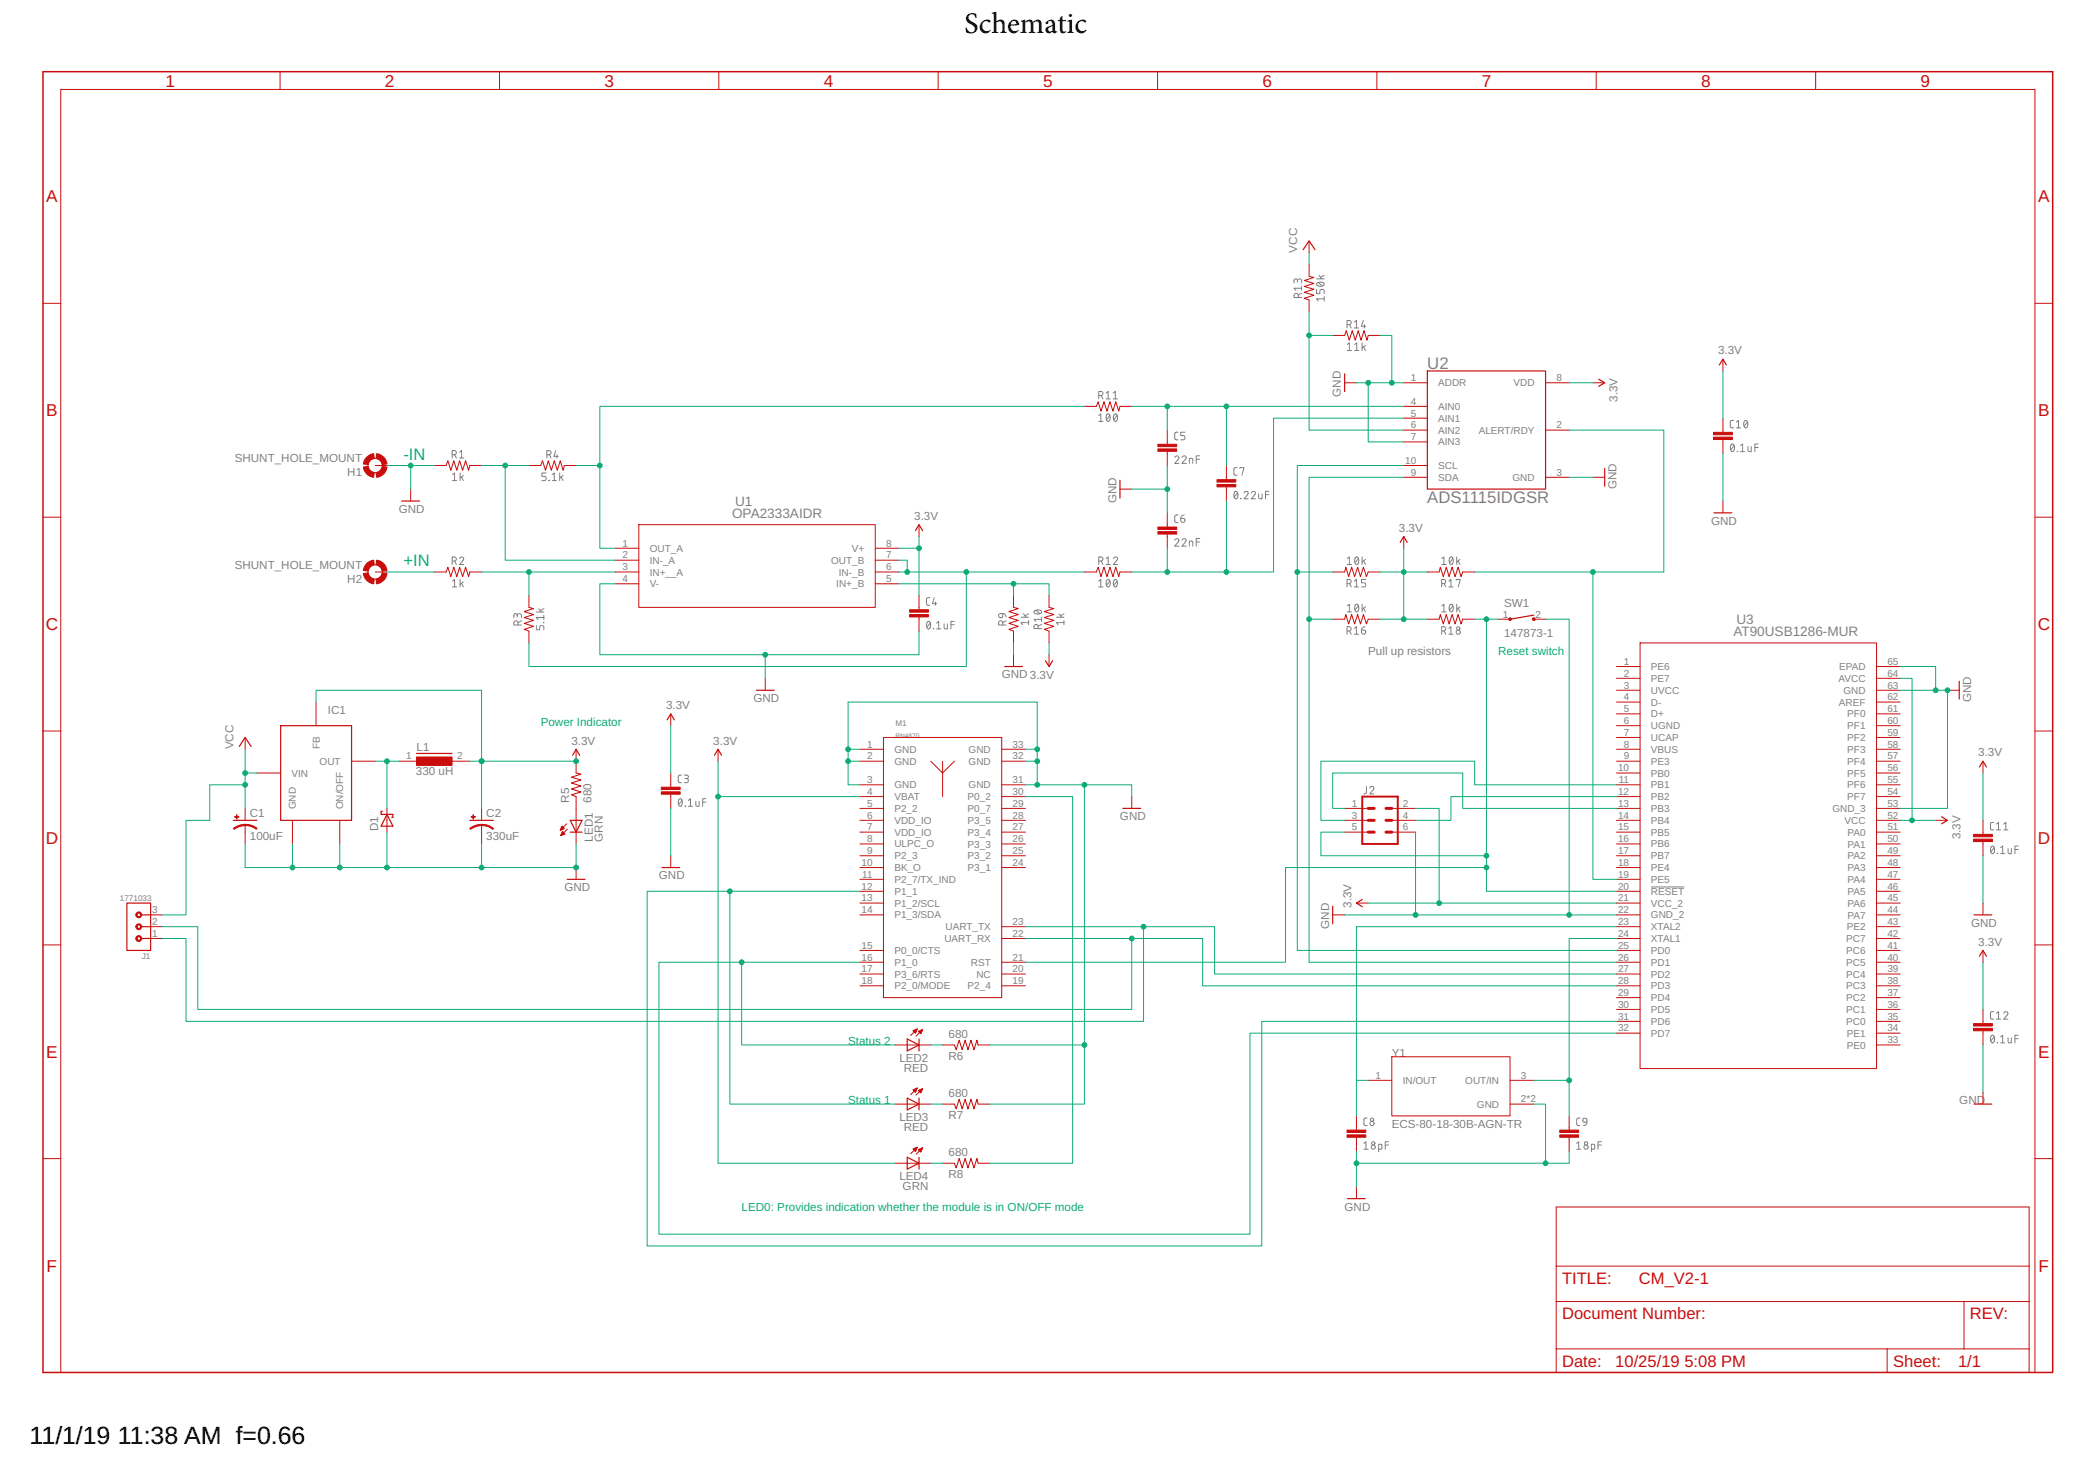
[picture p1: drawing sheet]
<svg xmlns="http://www.w3.org/2000/svg" width="297mm" height="210mm" viewBox="0 0 297 210" stroke-linecap="round" stroke-linejoin="round" font-family="sans-serif">
<g fill="none" stroke="#808080" stroke-width=".14">
<path d="M184 39.8a.3 .3 0 0 1 .3-.3 .3 .3 0 0 1 .3 .3v.3M184 40v-.2a.24 .24 0 0 0-.3-.3 .24 .24 0 0 0-.2 .3v.3M186.7 39.5h1M187 39l.4 .5M187.7 39l-.5 .3M155.8 56.1h.3a.3 .3 0 0 0 .3-.3 .3 .3 0 0 0-.3-.3h-.3v1M155.8 58.9l.3-.2v1M155.8 59.7h.6M156.1 56.1l.3 .4M156.8 55.7l.3-.2v1M156.8 56.5h.6M157 58.7h.1a.64 .64 0 0 1 0 1 .69 .69 0 0 1-.1-1z"/>
<path d="M157.4 58.9l-.5 .6M157.8 55.7l.3-.2v1M157.8 56.5h.7M158 58.7h.2a.64 .64 0 0 1 0 1 .69 .69 0 0 1-.2-1zM158.4 58.9l-.5 .6M184.6 40.9h-1.1l.2 .2M184.6 42.2h-1.1v-.5a.3 .3 0 0 1 .4-.1 .3 .3 0 0 1 .2 .3v.3M184.6 41.6l-.5 .2M184.6 40.5v.6M186.7 41v.6h.4v-.3a.32 .32 0 0 1 .3-.3 .32 .32 0 0 1 .3 .3v.3M186.7 40.1a.69 .69 0 0 1 1 .2 .64 .64 0 0 1-1 0zM186.9 40l.6 .5"/>
<path d="M187.7 42.4h-1l.2 .3M187.7 42v.7M191 46h.4a.29 .29 0 0 0 .2-.4 .29 .29 0 0 0-.3-.2h-.3v1.1M191 48.8l.3-.2v1.1M191 49.7h.6M191.3 46l.3 .5M192 45.7l.3-.3v1.1M192 46.5h.6M192.1 48.8l.3-.2v1.1M192.1 49.7h.6M193.1 48.6v1.1M193.3 45.4l-.3 .8h.6"/>
<path d="M193.3 49.2l.3 .5M193.5 46v.5M193.6 49l-.5 .3M245.8 59.6l-.4 .1-.1 .7 .1 .2h.4M246.2 59.8l.3-.2v1M247.4 59.6h.1a.62 .62 0 0 1 0 1 .68 .68 0 0 1-.1-1zM247.8 59.8l-.5 .6M64.1 79.5h.3a.3 .3 0 0 0 .3-.3 .3 .3 0 0 0-.3-.3h-.3v1.1M64.1 64.5l.4-.1a.29 .29 0 0 0 .2-.3 .29 .29 0 0 0-.3-.2h-.3v1M64.2 67.3l.3-.3v1.1M64.2 68.1h.5M64.5 79.5l.2 .5"/>
<path d="M64.5 64.5l.2 .4M65.2 79.2a.3 .3 0 0 1 .4-.2 .3 .3 0 0 1 .1 .4l-.5 .6h.5M65.2 64.1l.2-.2v1M65.2 64.9h.5M65.2 67v1.1M65.4 67.6l.3 .5M65.7 67.4l-.5 .4M77.4 67h-.6v.5h.5l.1 .3-.1 .3h-.5M77.5 64.5l.5-.1a.29 .29 0 0 0 .1-.3 .29 .29 0 0 0-.3-.2h-.3v1M77.8 68.1h.1zM77.9 64.5l.2 .4M78.3 67.3l.3-.3v1.1"/>
<path d="M78.3 68.1h.6M78.8 63.9l-.3 .8h.6M79 64.5v.4M79.4 67v1.1M79.6 67.6l.2 .5M79.8 67.4l-.4 .4M155.8 79.5h.3a.3 .3 0 0 0 .3-.3 .3 .3 0 0 0-.3-.3h-.3v1.1M156.1 79.5l.3 .5M156.8 79.2l.3-.3v1.1M157.8 79.2a.3 .3 0 0 1 .5-.3 .3 .3 0 0 1 0 .5l-.5 .6h.7M166.6 76.6a.29 .29 0 0 1 .4-.3 .29 .29 0 0 1 .1 .5l-.5 .6h.6M166.6 64.8a.3 .3 0 0 1 .4-.2 .3 .3 0 0 1 .1 .5l-.5 .6h.6"/>
<path d="M167 73l-.4 .1v.7l.1 .2 .3 .1M167 61.3l-.4 .1v.7l.1 .2h.3M167.4 73.5h.4a.3 .3 0 0 1 .2 .3 .3 .3 0 0 1-.3 .3 .3 .3 0 0 1-.3-.3zM167.6 76.6a.3 .3 0 0 1 .4-.3 .3 .3 0 0 1 .1 .5l-.5 .6h.6M167.6 64.8a.3 .3 0 0 1 .4-.2 .3 .3 0 0 1 .1 .5l-.5 .6h.6M167.9 73a.51 .51 0 0 0-.5 .5M168 61.3h-.6v.4l.5 .1 .1 .2-.1 .3h-.5M169.1 77.4v-.6l-.5-.1v.7M169.1 65.7v-.7h-.5v.7M169.6 76.8h.5M169.6 65.1h.5M170.1 76.3h-.5v1.1"/>
<path d="M170.1 64.6h-.5v1.1M175.1 69.7l.1-.1a.62 .62 0 0 1 0 1.1 .68 .68 0 0 1-.1-1zM175.4 66.3l-.4 .1-.1 .7 .1 .2 .4 .1M175.5 69.9l-.5 .6M175.8 66.4v-.1h.6l-.3 1.1M175.9 70.7h.1zM176.4 69.9a.29 .29 0 0 1 .4-.2 .29 .29 0 0 1 .1 .4l-.5 .6h.6M177.4 69.9a.28 .28 0 0 1 .4-.3 .28 .28 0 0 1 .1 .5l-.5 .6h.6M178.5 70v.5l.1 .2h.3v-.7M179.4 70.1h.5M179.9 69.6h-.5v1.1M191 79.2l.3-.3v1.1"/>
<path d="M192.2 79l.2-.1a.64 .64 0 0 1 0 1.1 .68 .68 0 0 1-.2-1zM192.6 79.2l-.5 .6M193.1 78.9v1.1M193.3 79.5l.3 .5M193.6 79.3l-.5 .4M204.4 79.2l.3-.3v1.1M205.5 79.1l.3-.2a.64 .64 0 0 1 0 1.1l-.2-.1-.1-.2zM206 79.2l-.5 .6M206.5 78.9v1.1M206.7 79.5l.3 .5M207 79.3l-.5 .4M245.5 63l.1-.1a.64 .64 0 0 1 0 1.1 .69 .69 0 0 1-.1-1z"/>
<path d="M245.9 63.2l-.5 .6M246.2 60.6h.6M246.3 63.9l.1 .1zM246.8 63.2l.3-.3v1.1M246.8 64h.6M247.8 63.3v.5l.2 .2h.3v-.7M248.8 63.4h.5M249.3 62.9h-.5v1.1M64.2 82.4l.3-.3v1.1M64.2 83.2h.5M65.2 82.1v1.1M65.4 82.7l.3 .5"/>
<path d="M65.7 82.5l-.5 .3M73.3 87.4v-.2a.24 .24 0 0 0-.2-.2 .24 .24 0 0 0-.2 .2v.3M73.3 87.2a.3 .3 0 0 1 .3-.2 .3 .3 0 0 1 .3 .2v.3M73.9 88.6h-1v-.3a.3 .3 0 0 1 .3-.3 .3 .3 0 0 1 .2 .3v.3M73.9 88l-.5 .2M76.1 88.7v.6h.4v-.4a.3 .3 0 0 1 .3-.2 .3 .3 0 0 1 .3 .2v.4M76.1 86.7h1M76.4 86.3l.4 .4M77 88.2l.1 .1zM77.1 87.2v.6M77.1 86.3l-.5 .3M77.1 87.5h-1l.2 .3"/>
<path d="M131.5 88.1h.2a.62 .62 0 0 1 0 1 .68 .68 0 0 1-.2-1zM131.8 84.7l-.4 .1v.8l.1 .2h.3M131.9 88.3l-.5 .6M132.4 89.1h.1M132.5 84.7l-.3 .9h.6M132.6 85.3v.5M132.8 88.3l.3-.2v1M132.8 89.1h.6M133.9 88.4v.6l.1 .1h.3v-.7M134.8 88.5h.5M135.3 88.1h-.5v1M141.6 87.1l.6-.1v.3a.3 .3 0 0 1-.4 .2 .3 .3 0 0 1-.2-.4z"/>
<path d="M142.2 87l.4 .1v.3M142.6 88.6h-1v-.3a.3 .3 0 0 1 .3-.3 .3 .3 0 0 1 .3 .3v.3M142.6 88l-.4 .2M144.8 87.5h1M145.1 87l.4 .5M145.8 87.9v.6M145.8 87l-.5 .3M145.8 88.2h-1l.2 .3M146.7 86.6a.68 .68 0 0 1 1 .1 .64 .64 0 0 1-1.1 0zM146.9 86.5l.5 .5M147.7 89.1h-1.1v-.4a.29 .29 0 0 1 .4-.2 .29 .29 0 0 1 .2 .3v.3M147.7 88.5l-.5 .2"/>
<path d="M147.7 87.5v.6M147.7 87.8h-1.1l.3 .3M149.8 87.5h1.1M150.2 87l.3 .5M150.9 87.9v.6M150.9 87l-.5 .3M150.9 88.2h-1.1l.2 .3M155.8 82.4l.3-.3v1.1M155.8 83.2h.6M156.8 80h.6M157 82.2l.1-.1a.62 .62 0 0 1 0 1.1 .68 .68 0 0 1-.1-1zM157.4 82.4l-.5 .6"/>
<path d="M158 82.2l.1-.1a.51 .51 0 0 1 .4 .4 .51 .51 0 0 1-.2 .5l-.1 .2a.51 .51 0 0 1-.4-.4 .51 .51 0 0 1 .1-.5zM158.4 82.4l-.5 .6M191 82.7h.4a.29 .29 0 0 0 .2-.4 .29 .29 0 0 0-.3-.2h-.3v1.1M191 89.4h.4a.3 .3 0 0 0 .2-.4 .3 .3 0 0 0-.3-.2h-.3v1.1M191 85.9l.3-.3v1.1M191 80h.6M191 86.7h.6M191.3 82.7l.3 .5M191.3 89.4l.3 .5M192 82.4l.3-.3v1.1M192 89.1l.3-.3v1.1M192 83.2h.6"/>
<path d="M192 89.9h.6M192.2 85.7l.2-.1a.64 .64 0 0 1 0 1.1 .69 .69 0 0 1-.2-1zM192.6 85.9l-.5 .6M193 89.3h.4a.3 .3 0 0 1 .2 .3 .3 .3 0 0 1-.3 .3 .3 .3 0 0 1-.3-.3zM193.1 85.6v1.1M193.3 86.2l.3 .5M193.5 88.8a.51 .51 0 0 0-.5 .5M193.6 86l-.5 .4M193.6 82.1h-.6v.5h.4a.3 .3 0 0 1 .2 .3 .3 .3 0 0 1-.2 .3h-.4M204.4 89.4h.3a.31 .31 0 0 0 .3-.3 .31 .31 0 0 0-.3-.3h-.3v1.1M204.4 82.7h.3a.3 .3 0 0 0 .3-.3 .3 .3 0 0 0-.3-.3h-.3v1.1M204.4 85.9l.3-.3v1.1"/>
<path d="M204.4 80h.6M204.4 86.7h.6M204.7 89.4l.3 .5M204.7 82.7l.3 .5M205.4 89.1l.3-.3v1.1M205.4 82.4l.3-.3v1.1M205.4 83.2h.6M205.4 89.9h.6M205.6 85.7l.2-.1a.64 .64 0 0 1 0 1.1 .67 .67 0 0 1-.2-1zM206 85.9l-.5 .6M206.5 82.2v-.1h.6l-.3 1.1M206.5 85.6v1.1"/>
<path d="M206.7 86.2l.3 .5M207 86l-.5 .4M96.3 113.3l.2-.1a.64 .64 0 0 1 0 1.1 .68 .68 0 0 1-.2-1zM96.6 109.9l-.4 .1v.7l.1 .2h.3M96.7 113.5l-.5 .5M97 109.9h.4a.24 .24 0 0 1 .2 .2 .24 .24 0 0 1-.2 .2h-.3M97.2 114.2v.1zM97.3 110.3a.3 .3 0 0 1 .3 .3 .3 .3 0 0 1-.3 .3h-.3M97.6 113.5l.3-.3v1.1M97.6 114.3h.6M98.7 113.6v.5l.1 .2h.3v-.7M99.6 113.7h.5"/>
<path d="M100.1 113.2h-.5v1.1M193.7 111.4v.9l-.1 .2h-.2M194.2 111.7a.29 .29 0 0 1 .4-.2 .29 .29 0 0 1 .1 .4l-.5 .6h.6M282.3 120l.2-.1a.64 .64 0 0 1 0 1.1 .68 .68 0 0 1-.2-1zM282.7 116.6h-.4l-.1 .2v.7l.5 .1M283.1 116.8l.3-.2v1M283.1 117.6h.6M284.1 116.8l.3-.2v1M284.1 117.6h.6M286.2 119.9h-.5v1.1M234.1 125.7h4.7M282.7 120.1l-.4 .7"/>
<path d="M283.2 120.9l.1 .1zM283.7 120.1l.3-.2v1.1M283.7 121h.5M284.7 120.3v.6l.2 .1h.3v-.7M285.7 120.4h.5M193.8 158.5h-.3l-.1 .2v.7l.4 .1M224 158.5h-.3l-.2 .2 .1 .7 .4 .1M224.5 158.5h.1a.27 .27 0 0 1 .4 .3v.2h-.5l-.1-.2zM225 159l-.2 .4-.3 .1M282.3 146.8l.2-.1a.64 .64 0 0 1 0 1.1 .69 .69 0 0 1-.2-1zM282.7 143.4h-.4l-.1 .2v.7l.5 .1M282.7 147l-.4 .6"/>
<path d="M283.1 143.6l.3-.2v1M283.1 144.4h.6M283.2 147.7l.1 .1zM283.7 147l.3-.3v1.1M283.7 147.8h.5M284.1 143.6a.29 .29 0 0 1 .4-.2 .29 .29 0 0 1 .1 .4l-.5 .6h.6M284.7 147.1v.5l.2 .2h.3v-.7M285.7 147.2h.5M286.2 146.7h-.5v1.1M193.4 162.1l.3-.3v1.1M193.4 162.9h.6M195.5 162.9l.4-.1v-.6h-.4v1"/>
<path d="M196.4 162.3h.5M196.9 161.8h-.5v1.1M223.5 162.1l.3-.3v1.1M223.5 162.9h.6M225.6 162.9l.5-.1-.1-.6h-.4v1M226.6 162.3h.5M227.1 161.8h-.5v1.1"/>
<circle cx="206.8" cy="89.6" r=".3"/>
<circle cx="206.8" cy="89.1" r=".24"/>
<circle cx="194.5" cy="159.2" r=".3"/>
<circle cx="194.5" cy="158.7" r=".24"/>
<circle cx="194.7" cy="162.1" r=".24"/>
<circle cx="194.7" cy="162.6" r=".3"/>
<circle cx="224.9" cy="162.1" r=".24"/>
<circle cx="224.9" cy="162.6" r=".29"/>
</g>
<g fill="none" stroke="#c90d0c" stroke-width=".17">
<path d="M184.8 35.4l.8-1.3 .9 1.3M190.6 53v2.5M202.4 52.6h16.7v16.7h-16.7zM226.7 53.7l.8 .6-.8 .5M243.8 51.7l.5-.8 .5 .8M57 71h2.5M129.8 75.2l.5-.8 .5 .8M158.8 68.1v2.5M198.5 76.9l.5-.9 .5 .9M227.5 66.4v2.5M243 72.7h2.5M107.3 97.8h2.5"/>
<path d="M142.5 94.5h2.5M148.2 93.6l.5 .9 .5-.9M217.5 87.2l-3.4 .6M277.8 96.6v2.5M33.1 116.3h3.3M33.9 105.8l.9-1.3 .8 1.3M39.8 102.8h10v13.5h-10zM54.2 115h-.2v.4h1.7v.4h-.2M54.9 115.4l.8 1.7h-1.7zM59.1 106.8h5M66.6 116.3h3.4M80.9 116.3h1.6l-.8 1.6z"/>
<path d="M80.9 117.9h1.6M81.2 107l.5-.8 .5 .8M94.6 102l.5-.8 .5 .8M101.3 107l.5-.8 .5 .8M159.2 114.6h2.5M275.3 115.8l.8 .5-.8 .5M280.6 108.7l.6-.8 .4 .8M18 128h3.4v6.7h-3.4zM20 129.7h1.4M20 133h1.4M20 131.3h1.4M80.4 124.6h2.6"/>
<path d="M93.9 123h2.5M189 128.4v2.5M193.1 127.5l-.8 .5 .8 .5M279.9 129.7h2.5M280.6 135.5l.6-.8 .4 .8M128.6 147.3l1.7 .8-1.7 .8zM128.6 155.6l1.7 .9-1.7 .8zM130.3 147.3v1.6M130.3 155.6v1.7M279.9 156.5h2.5M128.6 164l1.7 .9-1.7 .8zM130.3 164v1.7"/>
<path d="M191.1 169.9h2.5"/>
</g>
<g fill="none" stroke="#c90d0c" stroke-width=".14">
<path d="M39.7 10.2v2.5M70.8 10.2v2.5M101.9 10.2v2.5M133 10.2v2.5M164.1 10.2v2.5M195.2 10.2v2.5M226.3 10.2v2.5M257.4 10.2v2.5M185.6 37.5v1.7l.7 .1-1.4 .5 1.4 .4-1.4 .4 1.4 .4-1.4 .4 1.4 .4-1.4 .5 .7 .2v1.7M185.6 34.1v1.7M6.1 43h2.5M153.8 57.6h1.6l.3-.7 .4 1.4 .4-1.4 .5 1.4 .4-1.4 .4 1.4 .4-1.4 .4 1.4 .2-.7h1.7"/>
<path d="M189 47.5h1.6l.3-.6 .4 1.3 .4-1.3 .5 1.3 .4-1.3 .4 1.3 .4-1.3 .4 1.3 .2-.7h1.7M190.6 54.3h1.7M199 54.3h3.4M199 57.6h3.4M199 59.3h3.4M219.1 54.3h3.4M225.8 54.3h1.7M244.3 50.9v1.7M244.3 59.3v2M288.5 43h2.5M6.1 73.3h2.5M53.2 66h1.7"/>
<path d="M58.2 69.3v1.7M61.6 66h1.6l.3-.7 .4 1.4 .4-1.4 .5 1.4 .4-1.4 .4 1.4 .4-1.4 .4 1.4 .2-.7h1.7M75 66h1.7l.2-.7 .4 1.4 .4-1.4 .5 1.4 .4-1.4 .4 1.4 .4-1.4 .4 1.4 .2-.7h1.7M87.2 77.7h3.4M87.2 79.4h3.4M90.6 74.4h33.5v11.7h-33.5zM124.1 77.7h3.3M124.1 79.4h3.3M130.3 74.4v1.6M158.8 69.3h1.7M165.5 61v2M165.5 64v2"/>
<path d="M165.5 72.7v2M165.5 75.7v2M173.9 66v2M173.9 69v2M199 61h3.4M199 62.6h3.4M199 67.6h3.4M199 66h3.4M199 76v1.7M219.1 61h3.4M219.1 67.6h3.4M225.8 67.6h1.7"/>
<path d="M244.3 62.3v2M244.3 71v1.7M288.5 73.3h2.5M44.8 99.5v3.3M53.2 81.1h1.7M61.6 81.1h1.6l.3-.7 .4 1.3 .4-1.3 .5 1.3 .4-1.3 .4 1.3 .4-1.3 .4 1.3 .2-.6h1.7M75 84.4v1.7l.6 .2-1.3 .4 1.3 .4-1.3 .4 1.3 .4-1.3 .4 1.3 .5-1.3 .4 .7 .3v1.6M87.2 81.1h3.4M87.2 82.7h3.4M108.5 96.1v1.7M124.1 81.1h3.3M124.1 82.7h3.3"/>
<path d="M130.3 84.4v2M130.3 87.4v2.1M143.7 84.4v1.7l.7 .2-1.4 .4 1.4 .4-1.4 .4 1.4 .4-1.4 .4 1.4 .5-1.4 .4 .7 .3v1.6M143.7 92.8v1.7M148.7 84.4v1.7l.7 .2-1.3 .4 1.3 .4-1.3 .4 1.3 .4-1.3 .4 1.3 .5-1.3 .4 .6 .3v1.6M148.7 92.8v1.7M153.8 81.1h1.6l.3-.7 .4 1.3 .4-1.3 .5 1.3 .4-1.3 .4 1.3 .4-1.3 .4 1.3 .2-.6h1.7M189 81.1h1.6l.2-.7 .4 1.3 .4-1.3 .5 1.3 .4-1.3 .4 1.3 .4-1.3 .4 1.3 .3-.6h1.7M189 87.8h1.6l.2-.7 .4 1.3 .4-1.3 .5 1.3 .4-1.3 .4 1.3 .4-1.3 .4 1.3 .3-.6h1.7M202.4 87.8h1.6l.2-.7 .4 1.3 .5-1.3 .4 1.3 .4-1.3 .4 1.3 .4-1.3 .5 1.3 .2-.6h1.7M202.4 81.1h1.6l.2-.7 .4 1.3 .5-1.3 .4 1.3 .4-1.3 .4 1.3 .4-1.3 .5 1.3 .2-.6h1.7M212.4 87.8h1.7"/>
<path d="M217.5 87.8h1.6M229.2 94.5h3.3M229.2 96.1h3.3M229.2 97.8h3.3M229.2 99.5h3.3M232.5 91.1h33.6v60.3h-33.6zM266.1 94.5h3.3M266.1 96.1h3.3M266.1 97.8h3.3M266.1 99.5h3.3M276.1 97.8h1.7M6.1 103.6h2.5"/>
<path d="M34.8 104.5v1.7M34.8 114.6v1.7M34.8 116.9v2.7M36.4 109.6h3.4M41.5 116.3v3.3M48.2 116.3v3.3M49.8 107.9h3.4M54.9 114.6v3.3M56.6 107.9h3.3M63.2 107.9h3.4M68.3 114.6v1.7M68.3 116.9v2.7"/>
<path d="M79.5 117.6h.1M79.5 117.5h.3M79.5 117.5h.4M79.5 117.4h.5M79.5 118.4h.2M79.6 117.3h.3M79.6 118.3h.2M79.6 118.2h.4M79.6 117.2h.2M79.6 118.2h.5M79.7 118.1h.3M79.7 117.1h.1"/>
<path d="M79.7 117.1l.3 .3-.6 .3zM79.7 118h.2M79.8 117.9l.3 .3-.6 .2zM79.8 117.9h.1M80.3 116.8l-.9 .9M80.4 117.5l-.9 .9M81.7 106.2v3.4M81.7 112.9v6.7M95.1 101.2v1.6M95.1 109.6v2M95.1 112.6v2M101.8 106.2v1.7"/>
<path d="M121.9 107.9h3.4M121.9 106.2h3.4M121.9 111.2h3.4M121.9 112.9h3.4M121.9 114.6h3.4M121.9 116.3h3.4M121.9 117.9h3.4M121.9 119.6h3.4M125.3 104.5h16.7v36.9h-16.7zM132 107.9l1.6 1.7 1.7-1.7M133.6 107.9v5M142 107.9h3.4"/>
<path d="M142 106.2h3.4M142 111.2h3.4M142 112.9h3.4M142 114.6h3.4M142 116.3h3.4M142 117.9h3.4M142 119.6h3.4M160.5 112.9v1.7M190.6 114.6h3.4M190.6 116.3h3.4M190.6 117.9h3.4M197.3 114.6h3.4"/>
<path d="M197.3 116.3h3.4M197.3 117.9h3.4M229.2 109.6h3.3M229.2 107.9h3.3M229.2 106.2h3.3M229.2 111.2h3.3M229.2 112.9h3.3M229.2 114.6h3.3M229.2 116.3h3.3M229.2 117.9h3.3M229.2 119.6h3.3M229.2 104.5h3.3"/>
<path d="M229.2 101.2h3.3M229.2 102.8h3.3M266.1 109.6h3.3M266.1 107.9h3.3M266.1 106.2h3.3M266.1 111.2h3.3M266.1 112.9h3.3M266.1 114.6h3.3M266.1 116.3h3.3M266.1 117.9h3.3M266.1 119.6h3.3M266.1 104.5h3.3"/>
<path d="M266.1 101.2h3.3M266.1 102.8h3.3M274.4 116.3h1.7M281.2 107.9v1.7M281.2 116.3v2M281.2 119.3v2M288.5 103.6h2.5M6.1 133.9h2.5M21.4 129.7h1.6M21.4 131.3h1.6M21.4 133h1.6M81.7 123v1.6"/>
<path d="M95.1 121.3v1.7M121.9 134.7h3.4M121.9 129.7h3.4M121.9 128h3.4M121.9 124.6h3.4M121.9 121.3h3.4M121.9 123h3.4M121.9 136.4h3.4M121.9 138h3.4M121.9 139.7h3.4M121.9 126.3h3.4M142 121.3h3.4"/>
<path d="M142 123h3.4M142 131.3h3.4M142 133h3.4M142 136.4h3.4M142 138h3.4M142 139.7h3.4M189 129.7h1.6M192.3 128h1.7M229.2 134.7h3.3M229.2 129.7h3.3M229.2 128h3.3M229.2 124.6h3.3"/>
<path d="M229.2 121.3h3.3M229.2 123h3.3M229.2 131.3h3.3M229.2 133h3.3M229.2 136.4h3.3M229.2 138h3.3M229.2 139.7h3.3M229.2 126.3h3.3M266.1 134.7h3.3M266.1 129.7h3.3M266.1 128h3.3M266.1 124.6h3.3"/>
<path d="M266.1 121.3h3.3M266.1 123h3.3M266.1 131.3h3.3M266.1 133h3.3M266.1 136.4h3.3M266.1 138h3.3M266.1 139.7h3.3M266.1 126.3h3.3M281.2 128v1.7M281.2 134.7v1.7M288.5 133.9h2.5M126.9 148.1h5.1"/>
<path d="M126.9 156.5h5.1M129.5 146.1l.5-.3-.2 .6zM129.5 154.5l.5-.3-.2 .6zM129.5 146.1h.4M129.5 154.5h.4M129.5 146.2h.4M129.6 154.6h.3M129.6 154.4h.4M129.6 146h.4M129.6 146.2h.3M129.7 146.3h.1M129.7 154.7h.1"/>
<path d="M129.7 154.4h.3M129.8 146.4h.1M129.8 146h.2M129.8 154.8h.1M129.9 154.3h.1M129.9 145.9h.1M130 154.2h.1M130 145.8l-.9 1M130 154.2l-.9 1M130.2 146.2l.6-.3-.2 .6zM130.2 154.6l.6-.3-.2 .6zM130.2 146.2h.5"/>
<path d="M130.2 154.6h.5M130.3 146.2h.4M130.3 154.6h.4M130.3 146.3h.3M130.3 154.5h.4M130.4 154.7h.2M130.4 146.1h.3M130.4 146.4h.2M130.4 154.8h.2M130.5 146.5h.1M130.5 154.4h.2M130.5 154.8h.1"/>
<path d="M130.5 146h.2M130.7 154.4h.1M130.7 146h.1M130.8 145.9l-.9 1M130.8 154.3l-.9 .9M133.6 148.1h1.7M133.6 156.5h1.7M138.7 148.1h1.7M138.7 156.5h1.7M192.3 158.2v2M194 153.1h3.3M197.3 149.8h16.8v8.4h-16.8z"/>
<path d="M214.1 156.5h3.4M214.1 153.1h3.4M222.5 158.2v2M229.2 141.4h3.3M229.2 143.1h3.3M229.2 144.8h3.3M229.2 146.4h3.3M266.1 141.4h3.3M266.1 143.1h3.3M266.1 144.8h3.3M266.1 146.4h3.3M266.1 148.1h3.3"/>
<path d="M281.2 143.1v2M281.2 146.1v2M281.2 154.8v1.7M6.1 164.2h2.5M126.9 164.9h5.1M129.5 162.9l.5-.3-.2 .6zM129.5 162.9h.4M129.5 162.8h.4M129.6 163h.3M129.7 162.8h.3M129.7 163.1h.1M129.8 163.2h.1"/>
<path d="M129.8 162.7h.2M130 162.6h.1M130 162.6l-.9 .9M130.2 162.9l.6-.2-.2 .6zM130.2 163h.5M130.3 163h.4M130.3 162.9h.4M130.4 163.1h.2M130.5 163.2h.1M130.5 162.8h.2M130.6 162.8h.2M130.8 162.7h.1"/>
<path d="M130.8 162.7l-.9 .9M133.6 164.9h1.7M138.7 164.9h1.7M192.3 161.2v2M192.3 168.2v1.7M220.6 179.5h67.1M222.5 161.2v2M288.5 164.2h2.5M220.6 184.5h67.1M220.6 191.2v-20.1h67.1v20.1M267.6 191.2v3.3M267.6 191.2h10.9"/>
<path d="M278.5 191.2h9.2v3.3h-67.1v-3.3h47M278.5 184.5v6.7M288.5 194.5v-181.8h-279.9v181.8"/>
<circle cx="53.2" cy="66" r="1.02"/>
<circle cx="53.2" cy="81.1" r="1.02"/>
</g>
<g fill="#c90d0c" stroke="#c90d0c" stroke-width=".14">
<path d="M172.6 68.7h2.6v.3h-2.6z"/>
<path d="M172.6 68h2.6v.3h-2.6z"/>
<path d="M164.2 75.4h2.6v.3h-2.6z"/>
<path d="M164.2 74.7h2.6v.3h-2.6z"/>
<path d="M164.2 63.6h2.6v.4h-2.6z"/>
<path d="M164.2 63h2.6v.3h-2.6z"/>
<path d="M129 87.1h2.6v.3h-2.6z"/>
<path d="M129 86.4h2.6v.4h-2.6z"/>
<path d="M243 62h2.6v.3h-2.6z"/>
<path d="M243 61.3h2.6v.3h-2.6z"/>
<path d="M33.3 115.7h.6v.1h-.6z"/>
<path d="M33.5 115.5h.1v.6h-.1z"/>
<path d="M59.1 107.3h5v1.2h-5z"/>
<path d="M66.8 115.7h.6v.1h-.6z"/>
<path d="M67.1 115.5v.6z"/>
<path d="M221.1 160.8h2.7v.4h-2.7z"/>
<path d="M221.1 160.2h2.7v.3h-2.7z"/>
<path d="M191 160.8h2.7v.4h-2.7z"/>
<path d="M191 160.2h2.7v.3h-2.7z"/>
<path d="M279.8 118.9h2.7v.4h-2.7z"/>
<path d="M279.8 118.3h2.7v.3h-2.7z"/>
<path d="M279.8 145.8h2.7v.3h-2.7z"/>
<path d="M279.8 145.1h2.7v.3h-2.7z"/>
<path d="M93.8 112.2h2.6v.4h-2.6z"/>
<path d="M93.8 111.6h2.6v.3h-2.6z"/>
</g>
<path d="M6.1 10.2h284.9v184.3h-284.9z" fill="none" stroke="#c90d0c" stroke-width=".21"/>
<g fill="#c90d0c" stroke="#c90d0c" stroke-width=".14">
<path d="M34.8 116.8a2.47 2.47 0 0 1 1.6 .6l-.1 .1a2.45 2.45 0 0 0-1.5-.5z" fill-rule="evenodd"/>
<path d="M33.1 117.4a2.75 2.75 0 0 1 1.7-.6v.2a2.82 2.82 0 0 0-1.6 .5z" fill-rule="evenodd"/>
<path d="M68.3 116.8a2.47 2.47 0 0 1 1.7 .6l-.1 .1a2.45 2.45 0 0 0-1.6-.5z" fill-rule="evenodd"/>
<path d="M66.6 117.4l.2-.1a2.77 2.77 0 0 1 1.5-.5v.2a2.97 2.97 0 0 0-1.6 .5z" fill-rule="evenodd"/>
<path d="M51.5 66.2l.7-.1a1.01 1.01 0 0 0 .9 .9l-.1 .6a1.62 1.62 0 0 1-1.5-1.4z" fill-rule="evenodd"/>
<path d="M53.3 67a1.07 1.07 0 0 0 .9-.9l.7 .1a1.62 1.62 0 0 1-1.5 1.4z" fill-rule="evenodd"/>
<path d="M53.4 64.3a1.68 1.68 0 0 1 1.5 1.5h-.7a1.03 1.03 0 0 0-.9-.8z" fill-rule="evenodd"/>
<path d="M51.9 64.9a1.58 1.58 0 0 1 1.1-.6l.1 .7a.97 .97 0 0 0-.9 .8h-.7z" fill-rule="evenodd"/>
<path d="M51.5 81.3l.7-.1a.97 .97 0 0 0 .9 .9l-.1 .6a1.68 1.68 0 0 1-1.5-1.4z" fill-rule="evenodd"/>
<path d="M53.3 82.1a1.01 1.01 0 0 0 .9-.9l.7 .1a1.62 1.62 0 0 1-1.5 1.4z" fill-rule="evenodd"/>
<path d="M53.4 79.4a1.62 1.62 0 0 1 1.5 1.5h-.7a1.07 1.07 0 0 0-.9-.8z" fill-rule="evenodd"/>
<path d="M52.1 79.7l.9-.3 .1 .7a1.03 1.03 0 0 0-.9 .8h-.7a1.67 1.67 0 0 1 .6-1.2z" fill-rule="evenodd"/>
<path d="M19.4 132.7a.42 .42 0 0 1 .7 .1 .42 .42 0 0 1-.3 .6 .42 .42 0 0 1-.5-.4h.1a.25 .25 0 0 1 .4-.2 .25 .25 0 0 1 .1 .4 .25 .25 0 0 1-.4-.1l-.1-.1h-.1z" fill-rule="evenodd"/>
<path d="M19.4 131a.42 .42 0 0 1 .7 .2 .42 .42 0 0 1-.3 .5 .42 .42 0 0 1-.5-.4h.1a.25 .25 0 0 1 .4-.2 .25 .25 0 0 1 .1 .4 .25 .25 0 0 1-.4 0l-.1-.2h-.1z" fill-rule="evenodd"/>
<path d="M19.4 129.3a.42 .42 0 0 1 .7 .2 .42 .42 0 0 1-.3 .6 .42 .42 0 0 1-.5-.4h.1a.25 .25 0 0 1 .4-.3 .25 .25 0 0 1 .1 .4 .25 .25 0 0 1-.4 0l-.1-.1h-.1z" fill-rule="evenodd"/>
<circle cx="214.1" cy="87.8" r=".19"/>
<circle cx="217.5" cy="87.8" r=".19"/>
</g>
<path d="M81.7 109.6l.7 .1-1.4 .5 1.4 .4-1.4 .4 1.4 .4-1.4 .4 1.4 .4-1.4 .4 .7 .3M135.3 148.1l.3 .7 .4-1.4 .4 1.4 .4-1.4 .4 1.4 .5-1.4 .4 1.4 .4-1.4 .2 .7M135.3 156.5l.3 .7 .4-1.4 .4 1.4 .4-1.4 .4 1.4 .5-1.4 .4 1.4 .4-1.4 .2 .7M135.3 164.9l.3 .6 .4-1.3 .4 1.3 .4-1.3 .4 1.3 .5-1.3 .4 1.3 .4-1.3 .2 .7" fill="none" stroke="#c90d0c" stroke-width=".15"/>
<path d="M194 117.9h.8M194 116.3h.8M194 114.6h.8M196.5 117.9h.8M196.5 116.3h.8M196.5 114.6h.8" fill="none" stroke="#c90d0c" stroke-width=".42"/>
<path d="M193.1 112.9h5.1v6.7h-5.1z" fill="none" stroke="#c90d0c" stroke-width=".28"/>
<g fill="none" stroke="#0dab76" stroke-width=".14">
<path d="M185.6 35.8v1.7M153.8 57.6h-68.8v8.4M160.5 57.6h38.5M165.5 57.6v3.4M173.9 57.6v8.4M185.6 47.5h3.4M185.6 44.2v16.8h13.4M192.3 54.3h6.7M194 54.3v8.3h5M195.7 47.5h1.6v6.8M199 59.3h-18.4v21.8h-6.7M222.5 54.3h3.3"/>
<path d="M244.3 52.6v6.7M54.9 66h3.3v3.3M58.2 66h3.4M68.3 66h6.7M71.6 66v13.4h15.6M81.7 66h3.3v11.7h2.2M127.4 79.4h1.2v1.7M127.4 77.7h2.9M130.3 76v8.4M160.5 69.3h5M165.5 66v6.7M165.5 77.7v3.4"/>
<path d="M173.9 71v10.1M199 77.7v10.1h-3.3M199 67.6h-13.4v68.8h43.6M199 66h-15.1v68.7h45.3M222.5 61h13.4v20.1h-26.8M222.5 67.6h3.3M244.3 64.3v6.7M44.8 99.5v-1.7h23.5v16.8M54.9 81.1h6.7M68.3 81.1h18.9M75 81.1v3.3M87.2 82.7h-2.2v10.1h45.3v-3.3"/>
<path d="M108.5 92.8v3.3M127.4 82.7h16.3M127.4 81.1h9.6M143.7 84.4v-1.7h5v1.7M143.7 91.1v1.7M148.7 91.1v1.7M153.8 81.1h-16.8v13.4h-62v-3.4M160.5 81.1h13.4M183.9 81.1h5.1M185.6 87.8h3.4M195.7 81.1h6.7M199 87.8h3.4"/>
<path d="M209.1 87.8h1.7v33.5M210.8 87.8h1.6M219.1 87.8h3.4v41.9M225.8 81.1v43.5h3.4M269.4 94.5h5v3.3M269.4 96.1h1.7v20.2M269.4 97.8h6.7v16.8h-6.7M34.8 119.6v3.4h33.5M34.8 109.6v5M34.8 106.2v3.4M34.8 109.6h1.6M34.8 111.2h-5.1v5.1h-3.3v13.4h-3.4"/>
<path d="M41.5 119.6v3.4M48.2 119.6v3.4M53.2 107.9h3.4M54.9 107.9v6.7M54.9 117.9v5.1M66.6 107.9h15.1M68.3 119.6v3.4h13.4v-3.4M95.1 102.8v6.8M95.1 114.6v6.7M101.8 112.9v52h25.1M101.8 107.9v5h20.1M120.2 106.2h1.7"/>
<path d="M121.9 107.9h-1.7v3.3h1.7M145.4 107.9h1.7M145.4 111.2h8.4M145.4 106.2h1.7v-6.7h-26.9v8.4M145.4 112.9h6.7v52h-11.7M147.1 106.2v5M153.8 111.2h6.7v1.7M153.8 111.2v36.9M190.6 114.6h-1.6v-5h18.4v5h21.8M190.6 117.9h-3.3v3.4h23.5v1.7M200.7 114.6h3.3v13.4M200.7 117.9v11.8"/>
<path d="M229.2 111.2h-20.1v-3.3h-21.8v8.4h3.3M229.2 112.9h-23.5v3.4h-5M269.4 116.3h5M281.2 109.6v6.7M23 131.3h5v11.8h132.5v-10.1M103.5 126.3h-11.7v50.3h87.1v-31.8h50.3M105.2 136.4h-11.8v38.5h83.8v-28.5h52M121.9 126.3h-18.4v30.2h23.4M121.9 136.4h-16.7v11.7h21.7M145.4 131.3h26.8v6.7h57M145.4 133h25.1v6.7h58.7M162.1 131.3v13.5h-135.7v-11.8h-3.4"/>
<path d="M190.6 129.7h31.9M194 128h35.2M222.5 129.7h6.7M229.2 133h-6.7v20.1M229.2 126.3h-18.4v-3.3h-28.5v13.4h-36.9M229.2 131.3h-36.9v21.8M281.2 121.3v6.7M281.2 136.4v6.7M132 148.1h1.6M132 156.5h1.6M140.4 148.1h13.4M153.8 148.1v8.4h-13.4"/>
<path d="M194 153.1h-1.7v5.1M217.5 156.5h1.6v8.4M217.5 153.1h5v5.1M281.2 148.1v6.7M132 164.9h1.6M192.3 163.2v1.7M222.5 163.2v1.7h-30.2v3.3"/>
</g>
<g fill="#0dab76" stroke="#0dab76" stroke-width=".14">
<circle cx="41.5" cy="123" r=".34"/>
<circle cx="48.2" cy="123" r=".34"/>
<circle cx="54.9" cy="123" r=".34"/>
<circle cx="68.3" cy="123" r=".34"/>
<circle cx="81.7" cy="123" r=".34"/>
<circle cx="58.2" cy="66" r=".34"/>
<circle cx="194" cy="54.3" r=".34"/>
<circle cx="197.3" cy="54.3" r=".34"/>
<circle cx="165.5" cy="69.3" r=".34"/>
<circle cx="108.5" cy="92.8" r=".34"/>
<circle cx="120.2" cy="107.9" r=".34"/>
<circle cx="120.2" cy="106.2" r=".34"/>
<circle cx="147.1" cy="106.2" r=".34"/>
<circle cx="147.1" cy="107.9" r=".34"/>
<circle cx="147.1" cy="111.2" r=".34"/>
<circle cx="153.8" cy="111.2" r=".34"/>
<circle cx="153.8" cy="148.1" r=".34"/>
<circle cx="200.7" cy="129.7" r=".34"/>
<circle cx="222.5" cy="129.7" r=".34"/>
<circle cx="219.1" cy="164.9" r=".34"/>
<circle cx="192.3" cy="164.9" r=".34"/>
<circle cx="274.4" cy="97.8" r=".34"/>
<circle cx="276.1" cy="97.8" r=".34"/>
<circle cx="68.3" cy="107.9" r=".34"/>
<circle cx="81.7" cy="107.9" r=".34"/>
<circle cx="130.3" cy="77.7" r=".34"/>
<circle cx="101.8" cy="112.9" r=".34"/>
<circle cx="204" cy="128" r=".34"/>
<circle cx="199" cy="81.1" r=".34"/>
<circle cx="199" cy="87.8" r=".34"/>
<circle cx="271.1" cy="116.3" r=".34"/>
<circle cx="75" cy="81.1" r=".34"/>
<circle cx="137" cy="81.1" r=".34"/>
<circle cx="128.6" cy="81.1" r=".34"/>
<circle cx="54.9" cy="107.9" r=".34"/>
<circle cx="34.8" cy="109.6" r=".34"/>
<circle cx="34.8" cy="111.2" r=".34"/>
<circle cx="185.6" cy="87.8" r=".34"/>
<circle cx="85" cy="66" r=".34"/>
<circle cx="71.6" cy="66" r=".34"/>
<circle cx="165.5" cy="57.6" r=".34"/>
<circle cx="173.9" cy="57.6" r=".34"/>
<circle cx="165.5" cy="81.1" r=".34"/>
<circle cx="173.9" cy="81.1" r=".34"/>
<circle cx="143.7" cy="82.7" r=".34"/>
<circle cx="183.9" cy="81.1" r=".34"/>
<circle cx="160.5" cy="133" r=".34"/>
<circle cx="162.1" cy="131.3" r=".34"/>
<circle cx="103.5" cy="126.3" r=".34"/>
<circle cx="105.2" cy="136.4" r=".34"/>
<circle cx="210.8" cy="121.3" r=".34"/>
<circle cx="210.8" cy="87.8" r=".34"/>
<circle cx="210.8" cy="123" r=".34"/>
<circle cx="222.5" cy="153.1" r=".34"/>
<circle cx="225.8" cy="81.1" r=".34"/>
<circle cx="185.6" cy="47.5" r=".34"/>
</g>
<text font-size="4.2" x="136.8" y="4.7">Schematic</text>
<text font-size="3.5" x="4.2" y="204.7">11/1/19 11:38 AM f=0.66</text>
<g font-size="2.4" fill="#c90d0c">
<text x="23.5" y="12.3">1</text>
<text x="54.6" y="12.3">2</text>
<text x="85.7" y="12.3">3</text>
<text x="116.8" y="12.3">4</text>
<text x="147.9" y="12.3">5</text>
<text x="179" y="12.3">6</text>
<text x="210.1" y="12.3">7</text>
<text x="241.2" y="12.3">8</text>
<text x="272.3" y="12.3">9</text>
<text x="6.6" y="28.7">A</text>
<text x="289" y="28.7">A</text>
<text x="6.6" y="59">B</text>
<text x="289" y="59">B</text>
<text x="6.5" y="89.3">C</text>
<text x="288.9" y="89.3">C</text>
<text x="6.5" y="119.6">D</text>
<text x="288.9" y="119.6">D</text>
<text x="6.6" y="149.9">E</text>
<text x="289" y="149.9">E</text>
<text x="6.6" y="180.2">F</text>
<text x="289" y="180.2">F</text>
</g>
<g font-size="2.4" fill="#808080">
<text x="202.4" y="52.2">U2</text>
<text x="202.4" y="71.4">ADS1115IDGSR</text>
</g>
<g font-size="2.3" fill="#0dab76">
<text x="57.2" y="65.1">-IN</text>
<text x="57.2" y="80.2">+IN</text>
</g>
<g font-size="2.3" fill="#c90d0c">
<text x="221.5" y="182">TITLE:</text>
<text x="232.4" y="182">CM_V2-1</text>
<text x="221.5" y="187">Document Number:</text>
<text x="279.3" y="187">REV:</text>
<text x="221.5" y="193.7">Date:</text>
<text x="229" y="193.7">10/25/19 5:08 PM</text>
<text x="268.4" y="193.7">Sheet:</text>
<text x="277.6" y="193.7">1/1</text>
</g>
<g font-size="1.9" fill="#808080">
<text x="104.2" y="71.7">U1</text>
<text x="103.8" y="73.4">OPA2333AIDR</text>
<text x="246.2" y="88.5">U3</text>
<text x="245.8" y="90.1">AT90USB1286-MUR</text>
</g>
<g font-size="1.7" fill="#808080">
<text x="183.9" y="35.8" transform="rotate(-90 183.9 35.8)">VCC</text>
<text x="243.6" y="50.2">3.3V</text>
<text x="190.1" y="56.2" transform="rotate(-90 190.1 56.2)">GND</text>
<text x="229.3" y="57" transform="rotate(-90 229.3 57)">3.3V</text>
<text x="33.3" y="65.5">SHUNT_HOLE_MOUNT</text>
<text x="49.2" y="67.5">H1</text>
<text x="158.3" y="71.3" transform="rotate(-90 158.3 71.3)">GND</text>
<text x="229.2" y="69.3" transform="rotate(-90 229.2 69.3)">GND</text>
<text x="56.5" y="72.7">GND</text>
<text x="129.6" y="73.7">3.3V</text>
<text x="198.3" y="75.4">3.3V</text>
<text x="242.6" y="74.4">GND</text>
<text x="33.3" y="80.6">SHUNT_HOLE_MOUNT</text>
<text x="49.2" y="82.6">H2</text>
<text x="213.3" y="86.1">SW1</text>
<text x="194" y="92.8">Pull up resistors</text>
<text x="213.3" y="90.3">147873-1</text>
<text x="46.5" y="101.2">IC1</text>
<text x="94.4" y="100.5">3.3V</text>
<text x="106.8" y="99.5">GND</text>
<text x="142" y="96.1">GND 3.3V</text>
<text x="279.5" y="99.5" transform="rotate(-90 279.5 99.5)">GND</text>
<text x="33.1" y="106.2" transform="rotate(-90 33.1 106.2)">VCC</text>
<text x="59.1" y="106.4">L1</text>
<text x="81" y="105.5">3.3V</text>
<text x="101.1" y="105.5">3.3V</text>
<text x="280.5" y="107.2">3.3V</text>
<text x="59" y="109.9">330 uH</text>
<text x="80.7" y="113.7" transform="rotate(-90 80.7 113.7)">R5</text>
<text x="83.9" y="113.7" transform="rotate(-90 83.9 113.7)">680</text>
<text x="35.4" y="115.8">C1</text>
<text x="35.4" y="119">100uF</text>
<text x="53.6" y="117.8" transform="rotate(-90 53.6 117.8)">D1</text>
<text x="69" y="115.8">C2</text>
<text x="69" y="119">330uF</text>
<text x="84" y="119.3" transform="rotate(-90 84 119.3)">LED1</text>
<text x="85.5" y="119.3" transform="rotate(-90 85.5 119.3)">GRN</text>
<text x="158.8" y="116.3">GND</text>
<text x="278" y="119" transform="rotate(-90 278 119)">3.3V</text>
<text x="93.4" y="124.6">GND</text>
<text x="80" y="126.3">GND</text>
<text x="188.5" y="131.7" transform="rotate(-90 188.5 131.7)">GND</text>
<text x="191.6" y="128.7" transform="rotate(-90 191.6 128.7)">3.3V</text>
<text x="279.5" y="131.3">GND</text>
<text x="280.5" y="134">3.3V</text>
<text x="134.5" y="147.1">680</text>
<text x="197.3" y="149.8">Y1</text>
<text x="127.5" y="150.4">LED2</text>
<text x="128.1" y="151.9">RED</text>
<text x="134.5" y="155.5">680</text>
<text x="134.5" y="150.3">R6</text>
<text x="127.5" y="158.8">LED3</text>
<text x="128.1" y="160.3">RED</text>
<text x="134.5" y="158.6">R7</text>
<text x="197.3" y="159.8">ECS-80-18-30B-AGN-TR</text>
<text x="277.8" y="156.5">GND</text>
<text x="127.5" y="167.2">LED4</text>
<text x="134.5" y="163.8">680</text>
<text x="134.5" y="167">R8</text>
<text x="128" y="168.6">GRN</text>
<text x="190.6" y="171.6">GND</text>
</g>
<g font-size="1.7" fill="#0dab76">
<text x="212.4" y="92.8">Reset switch</text>
<text x="76.7" y="102.9">Power Indicator</text>
<text x="120.2" y="148.1">Status 2</text>
<text x="120.2" y="156.5">Status 1</text>
<text x="105.2" y="171.6">LED0: Provides indication whether the module is in ON/OFF mode</text>
</g>
<g font-size="1.4" fill="#808080">
<text x="200" y="54">1</text>
<text x="200" y="57.4">4</text>
<text x="200" y="59">5</text>
<text x="203.9" y="54.8">ADDR</text>
<text x="203.9" y="58.1">AIN0</text>
<text x="203.9" y="59.8">AIN1</text>
<text x="214.6" y="54.8">VDD</text>
<text x="220.7" y="54">8</text>
<text x="199.2" y="65.7">10</text>
<text x="200" y="60.7">6</text>
<text x="200" y="62.4">7</text>
<text x="203.9" y="61.5">AIN2</text>
<text x="203.9" y="63.1">AIN3</text>
<text x="209.7" y="61.5">ALERT/RDY</text>
<text x="220.7" y="60.7">2</text>
<text x="200" y="67.4">9</text>
<text x="203.9" y="66.5">SCL</text>
<text x="203.9" y="68.2">SDA</text>
<text x="214.4" y="68.2">GND</text>
<text x="220.7" y="67.4">3</text>
<text x="88.2" y="77.5">1</text>
<text x="125.6" y="77.5">8</text>
<text x="88.2" y="79.2">2</text>
<text x="88.2" y="80.8">3</text>
<text x="88.2" y="82.5">4</text>
<text x="92.1" y="78.2">OUT_A</text>
<text x="92.1" y="79.9">IN-_A</text>
<text x="92.1" y="81.6">IN+__A</text>
<text x="92.1" y="83.2">V-</text>
<text x="117.8" y="79.9">OUT_B</text>
<text x="118.6" y="83.3">IN+_B</text>
<text x="118.9" y="81.6">IN-_B</text>
<text x="120.8" y="78.2">V+</text>
<text x="125.6" y="82.5">5</text>
<text x="125.6" y="80.8">6</text>
<text x="125.6" y="79.2">7</text>
<text x="213.1" y="87.5">1</text>
<text x="217.7" y="87.5">2</text>
<text x="230.2" y="94.2">1</text>
<text x="230.2" y="95.9">2</text>
<text x="234.1" y="95">PE6</text>
<text x="260.8" y="95">EPAD</text>
<text x="267.6" y="95.9">64</text>
<text x="267.6" y="94.2">65</text>
<text x="230.2" y="97.6">3</text>
<text x="230.2" y="99.3">4</text>
<text x="230.2" y="100.9">5</text>
<text x="234.1" y="96.6">PE7</text>
<text x="234.1" y="98.3">UVCC</text>
<text x="234.1" y="100">D-</text>
<text x="234.1" y="101.7">D+</text>
<text x="260.7" y="96.7">AVCC</text>
<text x="260.7" y="100">AREF</text>
<text x="261.4" y="98.3">GND</text>
<text x="261.9" y="101.7">PF0</text>
<text x="267.6" y="100.9">61</text>
<text x="267.6" y="99.3">62</text>
<text x="267.6" y="97.6">63</text>
<text x="45.3" y="106.2" transform="rotate(-90 45.3 106.2)">FB</text>
<text x="57.6" y="107.6">1</text>
<text x="64.8" y="107.6">2</text>
<text x="122.9" y="107.6">2</text>
<text x="122.9" y="106">1</text>
<text x="126.8" y="106.7">GND</text>
<text x="137.3" y="106.7">GND</text>
<text x="143.6" y="106">33</text>
<text x="143.6" y="107.6">32</text>
<text x="230.2" y="102.6">6</text>
<text x="230.2" y="104.3">7</text>
<text x="230.2" y="106">8</text>
<text x="230.2" y="107.6">9</text>
<text x="234.1" y="103.4">UGND</text>
<text x="234.1" y="105">UCAP</text>
<text x="234.1" y="106.7">VBUS</text>
<text x="261.9" y="106.7">PF3</text>
<text x="261.9" y="105">PF2</text>
<text x="261.9" y="103.4">PF1</text>
<text x="267.6" y="107.6">57</text>
<text x="267.6" y="106">58</text>
<text x="267.6" y="104.3">59</text>
<text x="267.6" y="102.6">60</text>
<text x="41.3" y="110.1">VIN</text>
<text x="45.3" y="108.4">OUT</text>
<text x="122.9" y="112.7">4</text>
<text x="122.9" y="111">3</text>
<text x="126.8" y="113.4">VBAT</text>
<text x="126.8" y="111.7">GND</text>
<text x="126.8" y="108.4">GND</text>
<text x="137.2" y="113.4">P0_2</text>
<text x="137.3" y="108.4">GND</text>
<text x="137.3" y="111.7">GND</text>
<text x="143.6" y="111">31</text>
<text x="143.6" y="112.7">30</text>
<text x="229.4" y="109.3">10</text>
<text x="229.4" y="112.7">12</text>
<text x="229.5" y="111">11</text>
<text x="234.1" y="108.4">PE3</text>
<text x="234.1" y="110.1">PB0</text>
<text x="234.1" y="111.7">PB1</text>
<text x="234.1" y="113.4">PB2</text>
<text x="261.9" y="113.4">PF7</text>
<text x="261.9" y="111.7">PF6</text>
<text x="261.9" y="110.1">PF5</text>
<text x="261.9" y="108.4">PF4</text>
<text x="267.6" y="112.7">54</text>
<text x="267.6" y="111">55</text>
<text x="267.6" y="109.3">56</text>
<text x="42" y="114.7" transform="rotate(-90 42 114.7)">GND</text>
<text x="48.7" y="114.7" transform="rotate(-90 48.7 114.7)">ON/OFF</text>
<text x="122.9" y="119.4">8</text>
<text x="122.9" y="117.7">7</text>
<text x="122.9" y="116">6</text>
<text x="122.9" y="114.3">5</text>
<text x="126.8" y="118.4">VDD_IO</text>
<text x="126.8" y="116.8">VDD_IO</text>
<text x="126.8" y="115.1">P2_2</text>
<text x="137.2" y="115.1">P0_7</text>
<text x="137.2" y="116.8">P3_5</text>
<text x="137.2" y="118.4">P3_4</text>
<text x="143.6" y="114.3">29</text>
<text x="143.6" y="116">28</text>
<text x="143.6" y="117.7">27</text>
<text x="143.6" y="119.4">26</text>
<text x="191.7" y="114.3">1</text>
<text x="191.7" y="116">3</text>
<text x="191.7" y="117.7">5</text>
<text x="198.9" y="117.7">6</text>
<text x="198.9" y="116">4</text>
<text x="198.9" y="114.3">2</text>
<text x="229.4" y="114.3">13</text>
<text x="229.4" y="116">14</text>
<text x="229.4" y="117.7">15</text>
<text x="229.4" y="119.4">16</text>
<text x="234.1" y="115.1">PB3</text>
<text x="234.1" y="116.8">PB4</text>
<text x="234.1" y="118.4">PB5</text>
<text x="259.8" y="115.1">GND_3</text>
<text x="261.5" y="116.8">VCC</text>
<text x="261.9" y="118.4">PA0</text>
<text x="267.6" y="119.4">50</text>
<text x="267.6" y="117.7">51</text>
<text x="267.6" y="116">52</text>
<text x="267.6" y="114.3">53</text>
<text x="122.1" y="122.7">10</text>
<text x="122.2" y="124.4">11</text>
<text x="122.9" y="121.1">9</text>
<text x="126.8" y="125.1">P2_7/TX_IND</text>
<text x="126.8" y="123.5">BK_O</text>
<text x="126.8" y="121.8">P2_3</text>
<text x="126.8" y="120.1">ULPC_O</text>
<text x="137.2" y="120.1">P3_3</text>
<text x="137.2" y="121.8">P3_2</text>
<text x="137.2" y="123.5">P3_1</text>
<text x="143.6" y="121.1">25</text>
<text x="143.6" y="122.7">24</text>
<text x="229.4" y="121.1">17</text>
<text x="229.4" y="122.7">18</text>
<text x="229.4" y="124.4">19</text>
<text x="234.1" y="120.1">PB6</text>
<text x="234.1" y="121.8">PB7</text>
<text x="234.1" y="123.5">PE4</text>
<text x="234.1" y="125.1">PE5</text>
<text x="261.9" y="125.2">PA4</text>
<text x="261.9" y="123.5">PA3</text>
<text x="261.9" y="121.8">PA2</text>
<text x="261.9" y="120.1">PA1</text>
<text x="267.6" y="124.4">47</text>
<text x="267.6" y="122.7">48</text>
<text x="267.6" y="121.1">49</text>
<text x="21.6" y="131.1">2</text>
<text x="21.6" y="129.4">3</text>
<text x="122.1" y="129.4">14</text>
<text x="122.1" y="127.8">13</text>
<text x="122.1" y="126.1">12</text>
<text x="126.8" y="130.2">P1_3/SDA</text>
<text x="126.8" y="128.5">P1_2/SCL</text>
<text x="126.8" y="126.8">P1_1</text>
<text x="134.1" y="131.9">UART_TX</text>
<text x="143.6" y="131.1">23</text>
<text x="229.4" y="126.1">20</text>
<text x="229.4" y="127.8">21</text>
<text x="229.4" y="129.4">22</text>
<text x="229.4" y="131.1">23</text>
<text x="234.1" y="128.5">VCC_2</text>
<text x="234.1" y="130.2">GND_2</text>
<text x="234.1" y="131.8">XTAL2</text>
<text x="234.1" y="126.8">RESET</text>
<text x="261.8" y="131.9">PE2</text>
<text x="261.9" y="130.2">PA7</text>
<text x="261.9" y="128.5">PA6</text>
<text x="261.9" y="126.8">PA5</text>
<text x="267.6" y="131.1">43</text>
<text x="267.6" y="129.4">44</text>
<text x="267.6" y="127.8">45</text>
<text x="267.6" y="126.1">46</text>
<text x="21.6" y="132.8">1</text>
<text x="122.1" y="134.5">15</text>
<text x="122.1" y="137.8">17</text>
<text x="122.1" y="136.1">16</text>
<text x="126.8" y="135.2">P0_0/CTS</text>
<text x="126.8" y="136.9">P1_0</text>
<text x="133.9" y="133.5">UART_RX</text>
<text x="137.7" y="136.9">RST</text>
<text x="143.6" y="132.8">22</text>
<text x="143.6" y="136.1">21</text>
<text x="143.6" y="137.8">20</text>
<text x="229.4" y="132.8">24</text>
<text x="229.4" y="134.5">25</text>
<text x="229.4" y="136.1">26</text>
<text x="229.4" y="137.8">27</text>
<text x="234.1" y="133.5">XTAL1</text>
<text x="234.1" y="135.2">PD0</text>
<text x="234.1" y="136.9">PD1</text>
<text x="261.8" y="136.9">PC5</text>
<text x="261.8" y="135.2">PC6</text>
<text x="261.8" y="133.5">PC7</text>
<text x="267.6" y="137.8">39</text>
<text x="267.6" y="136.1">40</text>
<text x="267.6" y="134.5">41</text>
<text x="267.6" y="132.8">42</text>
<text x="122.1" y="139.5">18</text>
<text x="126.8" y="140.2">P2_0/MODE</text>
<text x="126.8" y="138.5">P3_6/RTS</text>
<text x="137.2" y="140.2">P2_4</text>
<text x="138.4" y="138.6">NC</text>
<text x="143.6" y="139.5">19</text>
<text x="229.4" y="139.5">28</text>
<text x="229.4" y="141.2">29</text>
<text x="229.4" y="142.8">30</text>
<text x="234.1" y="138.5">PD2</text>
<text x="234.1" y="140.2">PD3</text>
<text x="234.1" y="141.9">PD4</text>
<text x="234.1" y="143.6">PD5</text>
<text x="261.8" y="143.6">PC1</text>
<text x="261.8" y="141.9">PC2</text>
<text x="261.8" y="140.2">PC3</text>
<text x="261.8" y="138.6">PC4</text>
<text x="267.6" y="142.8">36</text>
<text x="267.6" y="141.2">37</text>
<text x="267.6" y="139.5">38</text>
<text x="229.4" y="144.5">31</text>
<text x="229.4" y="146.2">32</text>
<text x="234.1" y="145.3">PD6</text>
<text x="234.1" y="146.9">PD7</text>
<text x="261.8" y="145.3">PC0</text>
<text x="261.8" y="148.6">PE0</text>
<text x="261.8" y="146.9">PE1</text>
<text x="267.6" y="147.9">33</text>
<text x="267.6" y="146.2">34</text>
<text x="267.6" y="144.5">35</text>
<text x="195" y="152.9">1</text>
<text x="198.9" y="153.6">IN/OUT</text>
<text x="207.8" y="153.6">OUT/IN</text>
<text x="215.6" y="152.9">3</text>
<text x="209.4" y="157">GND</text>
<text x="215.6" y="156.2">2*2</text>
</g>
<g font-size="1.2" fill="#808080">
<text x="126.9" y="102.9">M1</text>
<text x="17" y="127.7">1771033</text>
<text x="20.1" y="135.9">J1</text>
</g>
<text font-size=".9" fill="#808080" x="126.9" y="104.5">RN4870</text>
</svg>
